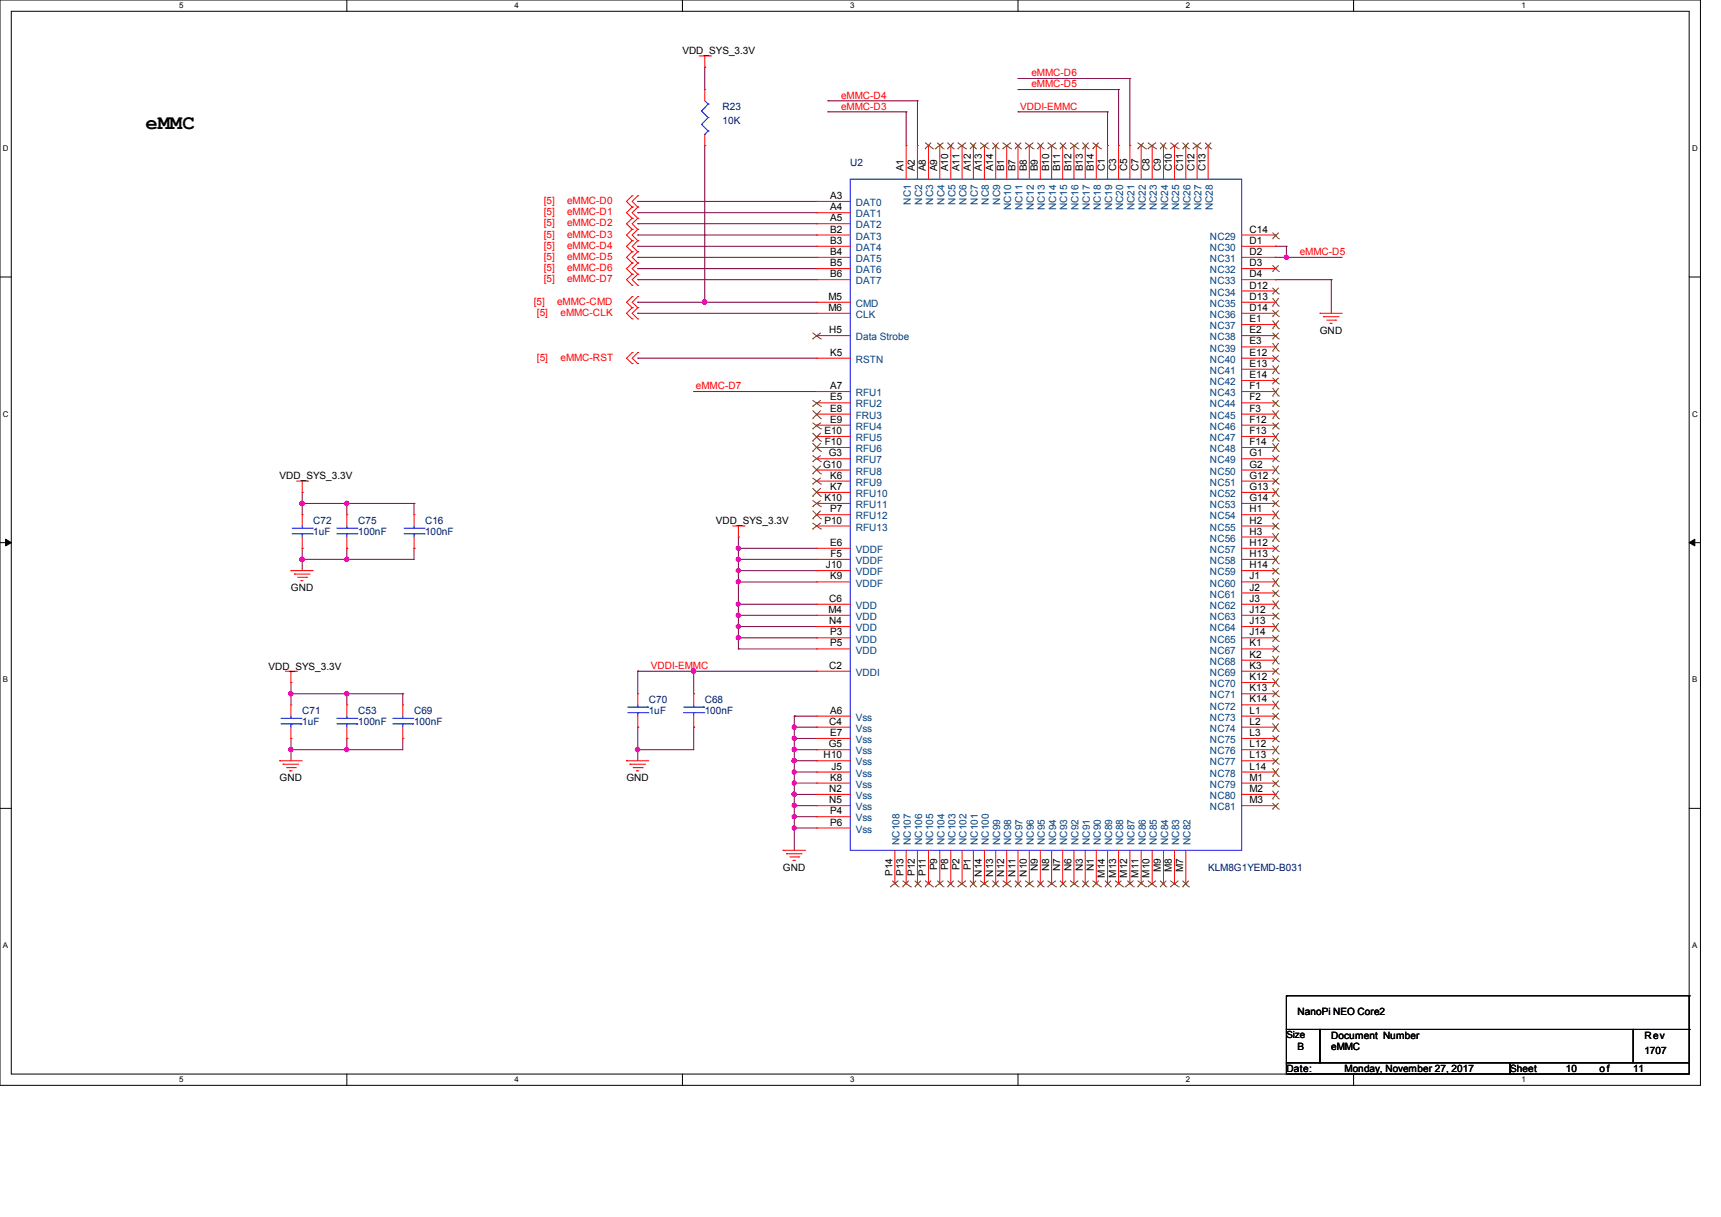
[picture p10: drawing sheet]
<svg xmlns="http://www.w3.org/2000/svg" width="297mm" height="210mm" viewBox="0 0 297 210" stroke-linecap="round" stroke-linejoin="round" font-family="sans-serif">
<path d="M0 0h293.5v187.3h-293.5zM1.9 1.9h289.6v183.4h-289.6z" fill="none" stroke="#000" stroke-width=".17"/>
<g fill="#fff">
<path d="M30.9 .2h.8v1.5h-.8z"/>
<path d="M30.9 185.5h.8v1.6h-.8z"/>
</g>
<path d="M59.9 0v1.9M59.9 185.3v2" fill="none" stroke="#000" stroke-width=".17"/>
<g fill="#fff">
<path d="M88.8 .2h.8v1.5h-.8z"/>
<path d="M88.8 185.5h.8v1.6h-.8z"/>
</g>
<path d="M117.8 0v1.9M117.8 185.3v2" fill="none" stroke="#000" stroke-width=".17"/>
<g fill="#fff">
<path d="M146.7 .2h.8v1.5h-.8z"/>
<path d="M146.7 185.5h.8v1.6h-.8z"/>
</g>
<path d="M175.7 0v1.9M175.7 185.3v2" fill="none" stroke="#000" stroke-width=".17"/>
<g fill="#fff">
<path d="M204.6 .2h.8v1.5h-.8z"/>
<path d="M204.6 185.5h.8v1.6h-.8z"/>
</g>
<path d="M233.6 0v1.9M233.6 185.3v2" fill="none" stroke="#000" stroke-width=".17"/>
<g fill="#fff">
<path d="M262.6 .2h.7v1.5h-.7z"/>
<path d="M262.6 185.5h.7v1.6h-.7z"/>
<path d="M.5 24.8h1v1.6h-1z"/>
<path d="M292 24.8h1v1.6h-1z"/>
<path d="M.5 70.7h1v1.5h-1z"/>
<path d="M292 70.7h1v1.5h-1z"/>
</g>
<path d="M0 47.8h1.9M291.5 47.8h2" fill="none" stroke="#000" stroke-width=".17"/>
<g fill="#fff">
<path d="M.5 116.5h.9v1.6h-.9z"/>
<path d="M292 116.5h.9v1.6h-.9z"/>
</g>
<path d="M0 93.6h1.9M291.5 93.6h2" fill="none" stroke="#000" stroke-width=".17"/>
<path d="M1 93l.9 .6-.9 .6zM291.5 93.6l1-.6v1.2z" fill="#000" stroke="#000" stroke-width=".17"/>
<g fill="#fff">
<path d="M.5 162.4h.9v1.5h-.9z"/>
<path d="M292 162.4h.9v1.5h-.9z"/>
</g>
<g fill="none" stroke="#000" stroke-width=".17">
<path d="M0 139.5h1.9M291.5 139.5h2M222 177.6h5.8v5.8h-5.8zM222 171.8h.1M222 171.8v5.8M222 171.8h69.5M227.8 177.6h54.1v5.8h-54.1zM281.9 177.6h9.6v5.8h-9.6zM291.5 171.8h.1M291.5 177.6h.1M291.5 171.8v5.8M222 183.4h38.6v1.9h-38.6z"/>
<path d="M260.6 183.4h30.9v1.9h-30.9z"/>
</g>
<g fill="none" stroke="#800040" stroke-width=".17">
<path d="M121.6 11.6h.1M121.6 11.6v3.9M142.9 19.3h.1M142.9 17.4h.1M142.9 19.3h13.5M142.9 17.4h15.4M156.4 19.3h.1M156.4 19.3v5.8M158.3 17.4h.1M158.3 17.4v7.7M175.7 13.5h.1M175.7 15.5h.1"/>
<path d="M175.7 19.3h.1M175.7 13.5h19.3M175.7 15.5h17.3M175.7 19.3h15.4M191.1 19.3h.1M191.1 19.3v5.8M193 15.5h.1M193 15.5v9.6M195 13.5h.1M195 13.5v11.6M110.1 34.8h.1M110.1 36.7h.1"/>
<path d="M110.1 38.6h.1M110.1 34.8h30.8M110.1 36.7h30.8M110.1 38.6h30.8M121.6 25.1h.1M121.6 25.1v27.1M110.1 40.6h.1M110.1 42.5h.1M110.1 44.4h.1M110.1 46.4h.1M110.1 48.3h.1M110.1 54.1h.1"/>
<path d="M110.1 52.2h.1M110.1 42.5h30.8M110.1 44.4h30.8M110.1 48.3h30.8M110.1 40.6h30.8M110.1 46.4h30.8M110.1 52.2h30.8M110.1 54.1h30.8M121.6 52.2h.1M220.1 42.5h.1M220.1 48.3h.1M220.1 44.4h.1"/>
<path d="M220.1 42.5h1.9M220.1 44.4h11.5M220.1 48.3h9.6M222 42.5h.1M222 44.4h.1M222 42.5v1.9M229.7 48.3h.1M229.7 48.3v5.8M110.1 61.8h.1M110.1 61.8h30.8M119.7 67.6h.1M119.7 67.6h21.2"/>
<path d="M52.2 86.9h.1M52.2 85h.1M52.2 96.5h.1M52.2 94.6h.1M52.2 86.9h19.3M52.2 85v3.8M52.2 94.6v3.9M59.9 86.9h.1M59.9 94.6h.1M59.9 96.5h.1M59.9 86.9v1.9M59.9 94.6v1.9"/>
<path d="M71.5 86.9h.1M71.5 94.6h.1M71.5 86.9v1.9M71.5 94.6v1.9h-19.3M127.4 94.6h.1M127.4 92.7h.1M127.4 96.5h.1M127.4 98.5h.1M127.4 92.7v19.3M127.4 96.5h13.5M127.4 94.6h13.5M127.4 98.5h13.5"/>
<path d="M50.2 119.7h.1M50.2 117.8h.1M50.2 119.7h19.3M50.2 117.8v3.8M59.9 119.7h.1M59.9 119.7v1.9M69.5 119.7h.1M69.5 119.7v1.9M110.1 115.8h.1M110.1 115.8h30.8M110.1 115.8v3.9M119.7 115.8h.1"/>
<path d="M119.7 115.8v3.9M127.4 100.4h.1M127.4 104.3h.1M127.4 106.2h.1M127.4 108.1h.1M127.4 110.1h.1M127.4 112h.1M127.4 100.4h13.5M127.4 104.3h13.5M127.4 106.2h13.5M127.4 108.1h13.5M127.4 110.1h13.5"/>
<path d="M127.4 112h13.5M50.2 129.4h.1M50.2 127.4h.1M50.2 127.4v3.9M59.9 127.4h.1M59.9 129.4h.1M59.9 127.4v2M69.5 127.4h.1M69.5 127.4v2h-19.3M110.1 129.4h.1M110.1 125.5h.1M110.1 125.5v5.8"/>
<path d="M119.7 125.5h.1M119.7 125.5v3.9h-9.6M137.1 123.6h.1M137.1 125.5h.1M137.1 127.4h.1M137.1 129.4h.1M137.1 131.3h.1M137.1 133.2h.1M137.1 135.1h.1M137.1 139h.1M137.1 137.1h.1M137.1 129.4h3.8"/>
<path d="M137.1 123.6h3.8M137.1 123.6v23.1M137.1 125.5h3.8M137.1 127.4h3.8M137.1 131.3h3.8M137.1 133.2h3.8M137.1 135.1h3.8M137.1 137.1h3.8M137.1 139h3.8M137.1 140.9h.1M137.1 142.9h.1M137.1 140.9h3.8"/>
<path d="M137.1 142.9h3.8"/>
</g>
<g fill="#f0f" stroke="#f0f" stroke-width=".17">
<circle cx="222" cy="44.4" r=".37"/>
<circle cx="121.6" cy="52.1" r=".37"/>
<circle cx="50.2" cy="119.7" r=".37"/>
<circle cx="110" cy="129.3" r=".38"/>
<circle cx="59.8" cy="119.7" r=".37"/>
<circle cx="59.8" cy="129.3" r=".37"/>
<circle cx="52.1" cy="86.9" r=".38"/>
<circle cx="59.8" cy="86.9" r=".37"/>
<circle cx="59.8" cy="96.5" r=".37"/>
<circle cx="127.4" cy="94.6" r=".36"/>
<circle cx="127.4" cy="96.5" r=".37"/>
<circle cx="127.4" cy="100.4" r=".37"/>
<circle cx="127.4" cy="98.4" r=".36"/>
<circle cx="127.4" cy="104.2" r=".36"/>
<circle cx="127.4" cy="108.1" r=".36"/>
<circle cx="127.4" cy="106.2" r=".37"/>
<circle cx="127.4" cy="110" r=".37"/>
<circle cx="119.7" cy="115.8" r=".38"/>
<circle cx="137.1" cy="127.4" r=".36"/>
<circle cx="137" cy="125.5" r=".37"/>
<circle cx="137.1" cy="131.3" r=".36"/>
<circle cx="137" cy="129.3" r=".37"/>
<circle cx="137.1" cy="133.2" r=".36"/>
<circle cx="137.1" cy="137.1" r=".36"/>
<circle cx="137" cy="135.1" r=".37"/>
<circle cx="137" cy="139" r=".37"/>
<circle cx="137.1" cy="140.9" r=".36"/>
<circle cx="137.1" cy="142.9" r=".36"/>
<circle cx="50.2" cy="129.3" r=".37"/>
<circle cx="52.1" cy="96.5" r=".38"/>
</g>
<g fill="none" stroke="#f00" stroke-width=".17">
<path d="M120.6 9.7h2M121.6 11.6h.1M121.6 15.5h.1M121.6 9.7v1.9M121.6 15.5v1.9M122.6 9.7h.1M109.1 35.7h.1M109.1 33.8h.1M109.1 37.7h.1M109.1 39.6h.1M109.1 33.8l-1 1 1 .9M109.1 35.7l-1 1 1 1"/>
<path d="M109.1 37.7l-1 .9 1 1M109.1 39.6l-1 1 1 .9M110.1 35.7h.1M110.1 33.8h.1M110.1 37.7h.1M110.1 39.6h.1M110.1 33.8l-1 1 1 .9M110.1 35.7l-1 1 1 1M110.1 37.7l-1 .9 1 1M110.1 39.6l-1 1 1 .9M121.6 25.1h.1M121.6 23.2v1.9"/>
<path d="M140.9 34.8h.1M140.9 36.7h.1M140.9 38.6h.1M140.9 34.8h5.8M140.9 36.7h5.8M140.9 38.6h5.8M156.4 25.1h.1M156.4 25.1v5.8M158.3 25.1h.1M158.3 25.1v5.8M160.2 25.1h.1M160.2 25.1v5.8"/>
<path d="M162.2 25.1h.1M162.2 25.1v5.8M164.1 25.1h.1M164.1 25.1v5.8M166 25.1h.1M166 25.1v5.8M168 25.1h.1M168 25.1v5.8M169.9 25.1h.1M169.9 25.1v5.8M171.8 25.1h.1M171.8 25.1v5.8"/>
<path d="M173.7 25.1h.1M173.7 25.1v5.8M175.7 25.1h.1M175.7 25.1v5.8M177.6 25.1h.1M177.6 25.1v5.8M179.5 25.1h.1M179.5 25.1v5.8M181.5 25.1h.1M181.5 25.1v5.8M183.4 25.1h.1M183.4 25.1v5.8"/>
<path d="M185.3 25.1h.1M185.3 25.1v5.8M187.3 25.1h.1M187.3 25.1v5.8M189.2 25.1h.1M189.2 25.1v5.8M191.1 25.1h.1M191.1 25.1v5.8M193 25.1h.1M193 25.1v5.8M195 25.1h.1M195 25.1v5.8"/>
<path d="M196.9 25.1h.1M196.9 25.1v5.8M198.8 25.1h.1M198.8 25.1v5.8M200.8 25.1h.1M200.8 25.1v5.8M202.7 25.1h.1M202.7 25.1v5.8M204.6 25.1h.1M204.6 25.1v5.8M206.6 25.1h.1M206.6 25.1v5.8"/>
<path d="M208.5 25.1h.1M208.5 25.1v5.8M109.1 55h.1M109.1 53.1h.1M109.1 51.2h.1M109.1 41.5h.1M109.1 43.4h.1M109.1 45.4h.1M109.1 47.3h.1M109.1 49.2h.1M109.1 53.1l-1 1 1 .9M109.1 51.2l-1 1 1 .9"/>
<path d="M109.1 41.5l-1 1 1 .9M109.1 43.4l-1 1 1 1M109.1 45.4l-1 1 1 .9M109.1 47.3l-1 1 1 .9M110.1 55h.1M110.1 53.1h.1M110.1 51.2h.1M110.1 41.5h.1M110.1 43.4h.1M110.1 45.4h.1M110.1 47.3h.1M110.1 49.2h.1"/>
<path d="M110.1 53.1l-1 1 1 .9M110.1 51.2l-1 1 1 .9M110.1 41.5l-1 1 1 .9M110.1 43.4l-1 1 1 1M110.1 45.4l-1 1 1 .9M110.1 47.3l-1 1 1 .9M140.9 40.6h.1M140.9 42.5h.1M140.9 44.4h.1M140.9 46.4h.1M140.9 48.3h.1M140.9 57.9h.1"/>
<path d="M140.9 52.2h.1M140.9 54.1h.1M140.9 54.1h5.8M140.9 40.6h5.8M140.9 42.5h5.8M140.9 44.4h5.8M140.9 46.4h5.8M140.9 48.3h5.8M140.9 52.2h5.8M140.9 57.9h5.8M214.3 54.1h5.8M214.3 40.6h5.8"/>
<path d="M214.3 42.5h5.8M214.3 44.4h5.8M214.3 46.4h5.8M214.3 48.3h5.8M214.3 50.2h5.8M214.3 52.2h5.8M214.3 56h5.8M214.3 57.9h5.8M214.3 59.9h5.8M220.1 40.6h.1M220.1 42.5h.1M220.1 44.4h.1"/>
<path d="M220.1 46.4h.1M220.1 48.3h.1M220.1 50.2h.1M220.1 52.2h.1M220.1 54.1h.1M220.1 56h.1M220.1 57.9h.1M220.1 59.9h.1M227.8 54.1h.1M227.8 54.1h3.8M228.4 54.7h.1M228.4 54.7h2.7"/>
<path d="M229 55.2h1.5M229.5 55.8h.1M229.5 55.8h.4M230.5 55.2h.1M109.1 62.7h.1M109.1 60.8h.1M109.1 60.8l-1 1 1 .9M110.1 62.7h.1M110.1 60.8h.1M110.1 60.8l-1 1 1 .9M140.9 67.6h.1M140.9 69.5h.1"/>
<path d="M140.9 71.5h.1M140.9 73.4h.1M140.9 75.3h.1M140.9 77.2h.1M140.9 79.2h.1M140.9 61.8h.1M140.9 67.6h5.8M140.9 69.5h5.8M140.9 71.5h5.8M140.9 73.4h5.8M140.9 75.3h5.8M140.9 61.8h5.8"/>
<path d="M140.9 77.2h5.8M140.9 79.2h5.8M214.3 67.6h5.8M214.3 69.5h5.8M214.3 71.5h5.8M214.3 73.4h5.8M214.3 75.3h5.8M214.3 61.8h5.8M214.3 63.7h5.8M214.3 65.7h5.8M214.3 77.2h5.8M214.3 79.2h5.8"/>
<path d="M220.1 61.8h.1M220.1 63.7h.1M220.1 65.7h.1M220.1 67.6h.1M220.1 69.5h.1M220.1 71.5h.1M220.1 73.4h.1M220.1 75.3h.1M220.1 77.2h.1M220.1 79.2h.1M50.2 98.5h.1M50.2 98.5h3.9"/>
<path d="M50.8 99.1h.1M50.8 99.1h2.7M51.2 83h1.9M51.4 99.6h1.5M52.2 85h.1M52.2 88.8h.1M52.2 94.6h.1M52.2 83v2M52.2 88.8v2M52.2 92.7v1.9M52.9 99.6h.1M53.1 83h.1"/>
<path d="M59.9 88.8h.1M59.9 94.6h.1M59.9 88.8v2M59.9 92.7v1.9M71.5 88.8h.1M71.5 94.6h.1M71.5 88.8v2M71.5 92.7v1.9M126.4 90.8h2M127.4 92.7h.1M127.4 90.8v1.9M128.4 90.8h.1"/>
<path d="M140.9 94.6h.1M140.9 96.5h.1M140.9 81.1h.1M140.9 98.5h.1M140.9 83h.1M140.9 85h.1M140.9 86.9h.1M140.9 88.8h.1M140.9 90.8h.1M140.9 90.8h5.8M140.9 83h5.8M140.9 98.5h5.8"/>
<path d="M140.9 94.6h5.8M140.9 96.5h5.8M140.9 81.1h5.8M140.9 85h5.8M140.9 86.9h5.8M140.9 88.8h5.8M214.3 90.8h5.8M214.3 83h5.8M214.3 98.5h5.8M214.3 94.6h5.8M214.3 96.5h5.8M214.3 81.1h5.8"/>
<path d="M214.3 85h5.8M214.3 86.9h5.8M214.3 88.8h5.8M214.3 92.7h5.8M220.1 81.1h.1M220.1 83h.1M220.1 85h.1M220.1 86.9h.1M220.1 88.8h.1M220.1 90.8h.1M220.1 92.7h.1M220.1 94.6h.1"/>
<path d="M220.1 96.5h.1M220.1 98.5h.1M49.2 115.8h2M50.2 117.8h.1M50.2 115.8v2M51.2 115.8h.1M51.9 100.2h.1M51.9 100.2h.4M110.1 119.7h.1M110.1 119.7v1.9M119.7 119.7h.1M119.7 119.7v1.9"/>
<path d="M140.9 115.8h.1M140.9 104.3h.1M140.9 100.4h.1M140.9 106.2h.1M140.9 108.1h.1M140.9 110.1h.1M140.9 112h.1M140.9 115.8h5.8M140.9 104.3h5.8M140.9 100.4h5.8M140.9 106.2h5.8M140.9 108.1h5.8"/>
<path d="M140.9 110.1h5.8M140.9 112h5.8M214.3 115.8h5.8M214.3 104.3h5.8M214.3 100.4h5.8M214.3 102.3h5.8M214.3 106.2h5.8M214.3 108.1h5.8M214.3 110.1h5.8M214.3 112h5.8M214.3 113.9h5.8M214.3 117.8h5.8"/>
<path d="M214.3 119.7h5.8M220.1 100.4h.1M220.1 102.3h.1M220.1 104.3h.1M220.1 106.2h.1M220.1 108.1h.1M220.1 110.1h.1M220.1 112h.1M220.1 113.9h.1M220.1 115.8h.1M220.1 117.8h.1M220.1 119.7h.1"/>
<path d="M48.3 131.3h.1M48.3 131.3h3.9M48.9 131.9h.1M48.9 131.9h2.7M49.4 132.5h1.6M50 133h.1M50 133h.4M50.2 121.6h.1M50.2 127.4h.1M50.2 121.6v2M50.2 125.5v1.9M51 132.5h.1"/>
<path d="M59.9 121.6h.1M59.9 127.4h.1M59.9 121.6v2M59.9 125.5v1.9M69.5 121.6h.1M69.5 127.4h.1M69.5 121.6v2M69.5 125.5v1.9M108.1 131.3h.1M108.1 131.3h3.9M108.7 131.9h.1M108.7 131.9h2.7"/>
<path d="M109.3 132.5h1.5M109.9 133h.1M109.9 133h.3M110.1 125.5h.1M110.1 123.6v1.9M110.8 132.5h.1M119.7 125.5h.1M119.7 123.6v1.9M140.9 123.6h.1M140.9 125.5h.1M140.9 127.4h.1M140.9 129.4h.1"/>
<path d="M140.9 131.3h.1M140.9 133.2h.1M140.9 135.1h.1M140.9 137.1h.1M140.9 139h.1M140.9 131.3h5.8M140.9 123.6h5.8M140.9 125.5h5.8M140.9 127.4h5.8M140.9 129.4h5.8M140.9 133.2h5.8M140.9 135.1h5.8"/>
<path d="M140.9 137.1h5.8M140.9 139h5.8M214.3 131.3h5.8M214.3 123.6h5.8M214.3 125.5h5.8M214.3 127.4h5.8M214.3 129.4h5.8M214.3 133.2h5.8M214.3 135.1h5.8M214.3 121.6h5.8M214.3 137.1h5.8M214.3 139h5.8"/>
<path d="M220.1 121.6h.1M220.1 123.6h.1M220.1 125.5h.1M220.1 127.4h.1M220.1 129.4h.1M220.1 131.3h.1M220.1 133.2h.1M220.1 135.1h.1M220.1 137.1h.1M220.1 139h.1M135.1 146.7h.1M135.1 146.7h3.9"/>
<path d="M135.7 147.3h.1M135.7 147.3h2.7M136.3 147.9h1.5M136.9 148.5h.1M136.9 148.5h.4M137.8 147.9h.1M140.9 140.9h.1M140.9 142.9h.1M140.9 140.9h5.8M140.9 142.9h5.8M154.4 152.5h.1M154.4 146.7v5.8"/>
<path d="M156.4 152.5h.1M156.4 146.7v5.8M158.3 152.5h.1M158.3 146.7v5.8M160.2 152.5h.1M160.2 146.7v5.8M162.2 152.5h.1M162.2 146.7v5.8M164.1 152.5h.1M164.1 146.7v5.8M166 152.5h.1M166 146.7v5.8"/>
<path d="M168 152.5h.1M168 146.7v5.8M169.9 152.5h.1M169.9 146.7v5.8M171.8 152.5h.1M171.8 146.7v5.8M173.7 152.5h.1M173.7 146.7v5.8M175.7 152.5h.1M175.7 146.7v5.8M177.6 152.5h.1M177.6 146.7v5.8"/>
<path d="M179.5 152.5h.1M179.5 146.7v5.8M181.5 152.5h.1M181.5 146.7v5.8M183.4 152.5h.1M183.4 146.7v5.8M185.3 152.5h.1M185.3 146.7v5.8M187.3 152.5h.1M187.3 146.7v5.8M189.2 152.5h.1M189.2 146.7v5.8"/>
<path d="M191.1 152.5h.1M191.1 146.7v5.8M193 152.5h.1M193 146.7v5.8M195 152.5h.1M195 146.7v5.8M196.9 152.5h.1M196.9 146.7v5.8M198.8 152.5h.1M198.8 146.7v5.8M200.8 152.5h.1M200.8 146.7v5.8"/>
<path d="M202.7 152.5h.1M202.7 146.7v5.8M204.6 152.5h.1M204.6 146.7v5.8"/>
</g>
<g fill="none" stroke="#00f" stroke-width=".17">
<path d="M121.1 19.1h.1M121.1 19.1l1.1 1.2M121.6 17.4l.6 .5M122.2 17.9h.1M122.2 17.9l-1.1 1.2M121.1 21.5h.1M121.1 21.5l1.1 1.1M121.6 23.2h.1M122.2 20.3h.1M122.2 22.6h.1M122.2 20.3l-1.1 1.2M122.2 22.6l-.6 .6"/>
<path d="M146.7 30.9h67.6v115.8h-67.6zM50.4 92.1h3.5M50.4 91.1h3.5M52.2 91.1h.1M52.2 92.1h.1M52.2 90.8v.3M52.2 92.1v.6M53.9 92.1h.1M53.9 91.1h.1M58.1 92.1h3.5M58.1 91.1h3.5M59.9 91.1h.1"/>
<path d="M59.9 92.1h.1M59.9 90.8v.3M59.9 92.1v.6M61.6 92.1h.1M61.6 91.1h.1M69.7 92.1h3.5M69.7 91.1h3.5M71.5 91.1h.1M71.5 92.1h.1M71.5 90.8v.3M71.5 92.1v.6M73.2 92.1h.1"/>
<path d="M73.2 91.1h.1M48.5 124.9h3.4M48.5 124h3.4M50.2 124h.1M50.2 124.9h.1M50.2 123.6v.4M50.2 124.9v.6M51.9 124.9h.1M51.9 124h.1M58.1 124.9h3.5M58.1 124h3.5M59.9 124h.1"/>
<path d="M59.9 124.9h.1M59.9 123.6v.4M59.9 124.9v.6M61.6 124.9h.1M61.6 124h.1M67.8 124.9h3.4M67.8 124h3.4M69.5 124h.1M69.5 124.9h.1M69.5 123.6v.4M69.5 124.9v.6M71.2 124.9h.1"/>
<path d="M71.2 124h.1M108.3 123h3.5M108.3 122h3.5M110.1 122h.1M110.1 123h.1M110.1 121.6v.4M110.1 123v.6M111.8 123h.1M111.8 122h.1M118 123h3.5M118 122h3.5M119.7 122h.1"/>
<path d="M119.7 123h.1M119.7 121.6v.4M119.7 123v.6M121.5 123h.1M121.5 122h.1"/>
</g>
<g fill="none" stroke="#804000" stroke-width=".17">
<path d="M159.6 25.7h.1M159.6 24.6l1.4 1.1M160.7 24.6l-1.1 1.1M161 25.7h.1M161.4 25.7h.1M161.7 24.6l1.1 1.1M162.8 25.7h.1M162.8 24.6l-1.4 1.1M163.5 25.7h.1M163.5 24.6l1.1 1.1M164.6 25.7h.1M164.6 24.6l-1.1 1.1"/>
<path d="M165.3 25.7h.1M165.3 24.6l1.4 1.1M166.7 25.7h.1M166.7 24.6l-1.4 1.1M167.4 25.7h.1M167.4 24.6l1.1 1.1M168.5 25.7h.1M168.5 24.6l-1.1 1.1M169.2 25.7h.1M169.2 24.6l1.4 1.1M170.6 25.7h.1M170.6 24.6l-1.4 1.1"/>
<path d="M171.3 25.7h.1M171.3 24.6l1 1.1M172.3 25.7h.1M172.3 24.6l-1 1.1M173 25.7h.1M173 24.6l1.4 1.1M174.4 25.7h.1M174.4 24.6l-1.4 1.1M175.2 25.7h.1M175.2 24.6l1 1.1M176.2 25.7h.1M176.2 24.6l-1 1.1"/>
<path d="M176.9 25.7h.1M176.9 24.6l1.4 1.1M178.3 25.7h.1M178.3 24.6l-1.4 1.1M179 25.7h.1M179 24.6l1.1 1.1M180.1 25.7h.1M180.1 24.6l-1.1 1.1M180.8 25.7h.1M180.8 24.6l1.4 1.1M182.2 25.7h.1M182.2 24.6l-1.4 1.1"/>
<path d="M182.9 25.7h.1M182.9 24.6l1.1 1.1M184 25.7h.1M184 24.6l-1.1 1.1M184.7 25.7h.1M184.7 24.6l1.4 1.1M186.1 25.7h.1M186.1 24.6l-1.4 1.1M186.8 25.7h.1M186.8 24.6l1.1 1.1M187.9 25.7h.1M187.9 24.6l-1.1 1.1"/>
<path d="M188.6 25.7h.1M188.6 24.6l1.4 1.1M189.6 24.6l-1 1.1M190 25.7h.1M196.3 25.7h.1M196.3 24.6l1.4 1.1M197.4 24.6l-1.1 1.1M197.7 25.7h.1M198.1 25.7h.1M198.1 24.6l1.4 1.1M199.5 25.7h.1M199.5 24.6l-1.4 1.1"/>
<path d="M200.2 25.7h.1M200.2 24.6l1.1 1.1M201.3 25.7h.1M201.3 24.6l-1.1 1.1M202 25.7h.1M202 24.6l1.4 1.1M203.4 25.7h.1M203.4 24.6l-1.4 1.1M204.1 25.7h.1M204.1 24.6l1 1.1M205.1 25.7h.1M205.1 24.6l-1 1.1"/>
<path d="M205.8 25.7h.1M205.8 24.6l1.5 1.1M207.3 25.7h.1M207.3 24.6l-1.5 1.1M208 25.7h.1M208 24.6l1 1.1M209 25.7h.1M209 24.6l-1 1.1M140.2 58.5h.1M140.2 57.4l1.4 1.1M141.6 58.5h.1M141.6 57.4l-1.4 1.1"/>
<path d="M219.6 41.2h.1M219.6 46.8h.1M219.6 50.7h.1M219.6 52.8h.1M219.6 54.6h.1M219.6 56.7h.1M219.6 58.5h.1M219.6 40.1l1.1 1.1M219.6 45.8l1.1 1M219.6 49.7l1.1 1M219.6 51.4l1.1 1.4M219.6 53.5l1.1 1.1"/>
<path d="M219.6 55.3l1.1 1.4M219.6 57.4l1.1 1.1M219.6 59.2l1.1 1.4M220.7 41.2h.1M220.7 46.8h.1M220.7 50.7h.1M220.7 52.8h.1M220.7 54.6h.1M220.7 56.7h.1M220.7 58.5h.1M220.7 40.1l-1.1 1.1M220.7 45.8l-1.1 1"/>
<path d="M220.7 49.7l-1.1 1M220.7 51.4l-1.1 1.4M220.7 53.5l-1.1 1.1M220.7 55.3l-1.1 1.4M220.7 57.4l-1.1 1.1M220.7 59.2l-1.1 1.4M140.2 70.1h.1M140.2 72.2h.1M140.2 74h.1M140.2 76.1h.1M140.2 77.9h.1M140.2 79.6h.1"/>
<path d="M140.2 69.1l1.4 1M140.2 70.8l1.4 1.4M140.2 72.9l1.4 1.1M140.2 74.7l1.4 1.4M140.2 76.5l1.4 1.4M140.2 78.6l1.4 1M141.6 70.1h.1M141.6 72.2h.1M141.6 74h.1M141.6 76.1h.1M141.6 77.9h.1M141.6 79.6h.1"/>
<path d="M141.6 70.8l-1.4 1.4M141.6 69.1l-1.4 1M141.6 72.9l-1.4 1.1M141.6 74.7l-1.4 1.4M141.6 76.5l-1.4 1.4M141.6 78.6l-1.4 1M219.6 60.6h.1M219.6 62.4h.1M219.6 64.5h.1M219.6 66.2h.1M219.6 68.4h.1M219.6 70.1h.1"/>
<path d="M219.6 72.2h.1M219.6 74h.1M219.6 76.1h.1M219.6 77.9h.1M219.6 79.6h.1M219.6 61.3l1.1 1.1M219.6 63.1l1.1 1.4M219.6 65.2l1.1 1M219.6 66.9l1.1 1.5M219.6 69.1l1.1 1M219.6 70.8l1.1 1.4M219.6 72.9l1.1 1.1"/>
<path d="M219.6 74.7l1.1 1.4M219.6 76.5l1.1 1.4M219.6 78.6l1.1 1M220.7 60.6h.1M220.7 62.4h.1M220.7 64.5h.1M220.7 66.2h.1M220.7 68.4h.1M220.7 70.1h.1M220.7 72.2h.1M220.7 74h.1M220.7 76.1h.1"/>
<path d="M220.7 77.9h.1M220.7 79.6h.1M220.7 61.3l-1.1 1.1M220.7 63.1l-1.1 1.4M220.7 65.2l-1.1 1M220.7 66.9l-1.1 1.5M220.7 69.1l-1.1 1M220.7 70.8l-1.1 1.4M220.7 72.9l-1.1 1.1M220.7 74.7l-1.1 1.4M220.7 76.5l-1.1 1.4M220.7 78.6l-1.1 1"/>
<path d="M140.2 81.8h.1M140.2 83.5h.1M140.2 85.6h.1M140.2 87.4h.1M140.2 89.5h.1M140.2 91.3h.1M140.2 80.4l1.4 1.4M140.2 82.5l1.4 1M140.2 84.2l1.4 1.4M140.2 86.4l1.4 1M140.2 88.1l1.4 1.4M140.2 90.2l1.4 1.1"/>
<path d="M141.6 81.8h.1M141.6 83.5h.1M141.6 85.6h.1M141.6 87.4h.1M141.6 89.5h.1M141.6 91.3h.1M141.6 80.4l-1.4 1.4M141.6 88.1l-1.4 1.4M141.6 82.5l-1.4 1M141.6 84.2l-1.4 1.4M141.6 86.4l-1.4 1M141.6 90.2l-1.4 1.1"/>
<path d="M219.6 81.8h.1M219.6 83.5h.1M219.6 85.6h.1M219.6 87.4h.1M219.6 89.5h.1M219.6 91.3h.1M219.6 93.4h.1M219.6 95.2h.1M219.6 97.3h.1M219.6 99.1h.1M219.6 80.4l1.1 1.4M219.6 82.5l1.1 1"/>
<path d="M219.6 84.2l1.1 1.4M219.6 86.4l1.1 1M219.6 88.1l1.1 1.4M219.6 90.2l1.1 1.1M219.6 92l1.1 1.4M219.6 94.1l1.1 1.1M219.6 95.9l1.1 1.4M219.6 98l1.1 1.1M219.6 99.8l1.1 1.4M220.7 81.8h.1M220.7 83.5h.1M220.7 85.6h.1"/>
<path d="M220.7 87.4h.1M220.7 89.5h.1M220.7 91.3h.1M220.7 93.4h.1M220.7 95.2h.1M220.7 97.3h.1M220.7 99.1h.1M220.7 80.4l-1.1 1.4M220.7 82.5l-1.1 1M220.7 84.2l-1.1 1.4M220.7 86.4l-1.1 1M220.7 88.1l-1.1 1.4"/>
<path d="M220.7 90.2l-1.1 1.1M220.7 92l-1.1 1.4M220.7 94.1l-1.1 1.1M220.7 95.9l-1.1 1.4M220.7 98l-1.1 1.1M220.7 99.8l-1.1 1.4M219.6 101.2h.1M219.6 102.9h.1M219.6 105h.1M219.6 106.8h.1M219.6 108.9h.1M219.6 110.7h.1"/>
<path d="M219.6 112.5h.1M219.6 114.6h.1M219.6 116.3h.1M219.6 118.5h.1M219.6 101.9l1.1 1M219.6 103.6l1.1 1.4M219.6 105.8l1.1 1M219.6 107.5l1.1 1.4M219.6 109.6l1.1 1.1M219.6 111.4l1.1 1.1M219.6 113.2l1.1 1.4M219.6 115.3l1.1 1"/>
<path d="M219.6 117l1.1 1.5M219.6 119.2l1.1 1M220.7 101.2h.1M220.7 102.9h.1M220.7 105h.1M220.7 106.8h.1M220.7 108.9h.1M220.7 110.7h.1M220.7 112.5h.1M220.7 114.6h.1M220.7 116.3h.1M220.7 118.5h.1"/>
<path d="M220.7 101.9l-1.1 1M220.7 103.6l-1.1 1.4M220.7 105.8l-1.1 1M220.7 107.5l-1.1 1.4M220.7 109.6l-1.1 1.1M220.7 111.4l-1.1 1.1M220.7 113.2l-1.1 1.4M220.7 115.3l-1.1 1M220.7 117l-1.1 1.5M220.7 119.2l-1.1 1M219.6 120.2h.1M219.6 122.3h.1"/>
<path d="M219.6 124.1h.1M219.6 126.2h.1M219.6 128h.1M219.6 130.1h.1M219.6 131.9h.1M219.6 134h.1M219.6 135.7h.1M219.6 137.9h.1M219.6 139.6h.1M219.6 120.9l1.1 1.4M219.6 123l1.1 1.1M219.6 124.8l1.1 1.4"/>
<path d="M219.6 126.9l1.1 1.1M219.6 128.7l1.1 1.4M219.6 130.8l1.1 1.1M219.6 132.6l1.1 1.4M219.6 134.7l1.1 1M219.6 136.4l1.1 1.5M219.6 138.6l1.1 1M220.7 120.2h.1M220.7 122.3h.1M220.7 124.1h.1M220.7 126.2h.1M220.7 128h.1"/>
<path d="M220.7 130.1h.1M220.7 131.9h.1M220.7 134h.1M220.7 135.7h.1M220.7 137.9h.1M220.7 139.6h.1M220.7 120.9l-1.1 1.4M220.7 123l-1.1 1.1M220.7 124.8l-1.1 1.4M220.7 126.9l-1.1 1.1M220.7 128.7l-1.1 1.4M220.7 130.8l-1.1 1.1"/>
<path d="M220.7 132.6l-1.1 1.4M220.7 134.7l-1.1 1M220.7 136.4l-1.1 1.5M220.7 138.6l-1.1 1M153.6 153h.1M154 152l1 1M155 153h.1M155 152l-1.4 1M155.8 153h.1M155.8 152l1.4 1M156.8 152l-1 1M157.2 153h.1"/>
<path d="M157.9 153h.1M157.9 152l1 1M158.9 153h.1M158.9 152l-1 1M159.6 153h.1M159.6 152l1.4 1M160.7 152l-1.1 1M161 153h.1M161.4 153h.1M161.7 152l1.1 1M162.8 153h.1M162.8 152l-1.4 1"/>
<path d="M163.5 153h.1M163.5 152l1.1 1M164.6 153h.1M164.6 152l-1.1 1M165.3 153h.1M165.3 152l1.4 1M166.7 153h.1M166.7 152l-1.4 1M167.4 153h.1M167.4 152l1.1 1M168.5 153h.1M168.5 152l-1.1 1"/>
<path d="M169.2 153h.1M169.2 152l1.4 1M170.6 153h.1M170.6 152l-1.4 1M171.3 153h.1M171.3 152l1 1M172.3 153h.1M172.3 152l-1 1M173 153h.1M173 152l1.4 1M174.4 153h.1M174.4 152l-1.4 1"/>
<path d="M175.2 153h.1M175.2 152l1 1M176.2 153h.1M176.2 152l-1 1M176.9 153h.1M176.9 152l1.4 1M178.3 153h.1M178.3 152l-1.4 1M179 153h.1M179 152l1.1 1M180.1 153h.1M180.1 152l-1.1 1"/>
<path d="M180.8 153h.1M180.8 152l1.4 1M182.2 153h.1M182.2 152l-1.4 1M182.9 153h.1M182.9 152l1.1 1M184 153h.1M184 152l-1.1 1M184.7 153h.1M184.7 152l1.4 1M186.1 153h.1M186.1 152l-1.4 1"/>
<path d="M186.8 153h.1M186.8 152l1.1 1M187.9 153h.1M187.9 152l-1.1 1M188.6 153h.1M188.6 152l1.4 1M189.6 152l-1 1M190 153h.1M190.7 153h.1M190.7 152l1 1M191.7 153h.1M191.7 152l-1 1"/>
<path d="M192.4 153h.1M192.4 152l1.5 1M193.5 152l-1.1 1M193.9 153h.1M194.2 153h.1M194.6 152l1 1M195.6 153h.1M195.6 152l-1.4 1M196.3 153h.1M196.3 152l1.4 1M197.4 152l-1.1 1M197.7 153h.1"/>
<path d="M198.1 153h.1M198.1 152l1.4 1M199.5 153h.1M199.5 152l-1.4 1M200.2 153h.1M200.2 152l1.1 1M201.3 153h.1M201.3 152l-1.1 1M202 153h.1M202 152l1.4 1M203.4 153h.1M203.4 152l-1.4 1"/>
<path d="M204.1 153h.1M204.1 152l1 1M205.1 153h.1M205.1 152l-1 1"/>
</g>
<text font-size="3.6" x="25.1" y="22.2">eMMC</text>
<g font-size="1.7">
<text x="117.8" y="9.4">VDD_SYS_3.3V</text>
<text x="155.9" y="29.5" transform="rotate(-90 155.9 29.5)">A1</text>
<text x="157.9" y="29.5" transform="rotate(-90 157.9 29.5)">A2</text>
<text x="159.8" y="29.5" transform="rotate(-90 159.8 29.5)">A8</text>
<text x="161.7" y="29.5" transform="rotate(-90 161.7 29.5)">A9</text>
<text x="163.6" y="29.5" transform="rotate(-90 163.6 29.5)">A10</text>
<text x="165.6" y="29.5" transform="rotate(-90 165.6 29.5)">A11</text>
<text x="167.5" y="29.5" transform="rotate(-90 167.5 29.5)">A12</text>
<text x="169.4" y="29.5" transform="rotate(-90 169.4 29.5)">A13</text>
<text x="171.4" y="29.5" transform="rotate(-90 171.4 29.5)">A14</text>
<text x="173.3" y="29.5" transform="rotate(-90 173.3 29.5)">B1</text>
<text x="175.2" y="29.5" transform="rotate(-90 175.2 29.5)">B7</text>
<text x="177.2" y="29.5" transform="rotate(-90 177.2 29.5)">B8</text>
<text x="179.1" y="29.5" transform="rotate(-90 179.1 29.5)">B9</text>
<text x="181" y="29.5" transform="rotate(-90 181 29.5)">B10</text>
<text x="182.9" y="29.5" transform="rotate(-90 182.9 29.5)">B11</text>
<text x="184.9" y="29.5" transform="rotate(-90 184.9 29.5)">B12</text>
<text x="186.8" y="29.5" transform="rotate(-90 186.8 29.5)">B13</text>
<text x="188.7" y="29.5" transform="rotate(-90 188.7 29.5)">B14</text>
<text x="190.7" y="29.5" transform="rotate(-90 190.7 29.5)">C1</text>
<text x="192.6" y="29.5" transform="rotate(-90 192.6 29.5)">C3</text>
<text x="194.5" y="29.5" transform="rotate(-90 194.5 29.5)">C5</text>
<text x="196.5" y="29.5" transform="rotate(-90 196.5 29.5)">C7</text>
<text x="198.4" y="29.5" transform="rotate(-90 198.4 29.5)">C8</text>
<text x="200.3" y="29.5" transform="rotate(-90 200.3 29.5)">C9</text>
<text x="202.3" y="29.5" transform="rotate(-90 202.3 29.5)">C10</text>
<text x="204.2" y="29.5" transform="rotate(-90 204.2 29.5)">C11</text>
<text x="206.1" y="29.5" transform="rotate(-90 206.1 29.5)">C12</text>
<text x="208" y="29.5" transform="rotate(-90 208 29.5)">C13</text>
<text x="143.2" y="34.3">A3</text>
<text x="143.2" y="36.3">A4</text>
<text x="143.2" y="38.2">A5</text>
<text x="143.2" y="40.1">B2</text>
<text x="215.6" y="40.1">C14</text>
<text x="143.2" y="42.1">B3</text>
<text x="143.2" y="44">B4</text>
<text x="143.2" y="45.9">B5</text>
<text x="143.2" y="47.8">B6</text>
<text x="215.6" y="42.1">D1</text>
<text x="215.6" y="44">D2</text>
<text x="215.6" y="45.9">D3</text>
<text x="215.6" y="47.8">D4</text>
<text x="143" y="51.7">M5</text>
<text x="143" y="53.6">M6</text>
<text x="215.6" y="49.8">D12</text>
<text x="215.6" y="51.7">D13</text>
<text x="215.6" y="53.6">D14</text>
<text x="143.1" y="57.5">H5</text>
<text x="215.6" y="55.6">E1</text>
<text x="215.6" y="57.5">E2</text>
<text x="215.6" y="59.4">E3</text>
<text x="227.8" y="57.6">GND</text>
<text x="143.2" y="61.4">K5</text>
<text x="215.6" y="61.4">E12</text>
<text x="215.6" y="63.3">E13</text>
<text x="215.6" y="65.2">E14</text>
<text x="143.2" y="67.1">A7</text>
<text x="143.2" y="69.1">E5</text>
<text x="143.2" y="71">E8</text>
<text x="215.6" y="67.1">F1</text>
<text x="215.6" y="69.1">F2</text>
<text x="215.6" y="71">F3</text>
<text x="142.3" y="74.9">E10</text>
<text x="142.4" y="76.8">F10</text>
<text x="143.2" y="72.9">E9</text>
<text x="215.6" y="72.9">F12</text>
<text x="215.6" y="74.9">F13</text>
<text x="215.6" y="76.8">F14</text>
<text x="48.3" y="82.7">VDD_SYS_3.3V</text>
<text x="142.1" y="80.7">G10</text>
<text x="143" y="78.7">G3</text>
<text x="143.2" y="82.6">K6</text>
<text x="215.6" y="78.7">G1</text>
<text x="215.6" y="80.7">G2</text>
<text x="215.6" y="82.6">G12</text>
<text x="142.3" y="86.4">K10</text>
<text x="143.2" y="84.5">K7</text>
<text x="143.2" y="88.4">P7</text>
<text x="215.6" y="84.5">G13</text>
<text x="215.6" y="86.4">G14</text>
<text x="215.6" y="88.4">H1</text>
<text x="123.6" y="90.4">VDD_SYS_3.3V</text>
<text x="142.3" y="90.3">P10</text>
<text x="143.2" y="94.2">E6</text>
<text x="215.6" y="90.3">H2</text>
<text x="215.6" y="92.2">H3</text>
<text x="215.6" y="94.2">H12</text>
<text x="142.5" y="98">J10</text>
<text x="143.2" y="100">K9</text>
<text x="143.3" y="96.1">F5</text>
<text x="215.6" y="96.1">H13</text>
<text x="215.6" y="98">H14</text>
<text x="215.6" y="100">J1</text>
<text x="215.6" y="101.9">J2</text>
<text x="50.2" y="102">GND</text>
<text x="143" y="105.7">M4</text>
<text x="143.1" y="103.8">C6</text>
<text x="143.1" y="107.7">N4</text>
<text x="215.6" y="103.8">J3</text>
<text x="215.6" y="105.7">J12</text>
<text x="215.6" y="107.7">J13</text>
<text x="143.2" y="109.6">P3</text>
<text x="143.2" y="111.5">P5</text>
<text x="215.6" y="109.6">J14</text>
<text x="215.6" y="111.5">K1</text>
<text x="215.6" y="113.5">K2</text>
<text x="46.4" y="115.5">VDD_SYS_3.3V</text>
<text x="143.1" y="115.4">C2</text>
<text x="215.6" y="115.4">K3</text>
<text x="215.6" y="117.3">K12</text>
<text x="215.6" y="119.3">K13</text>
<text x="143.1" y="125.1">C4</text>
<text x="143.2" y="123.1">A6</text>
<text x="215.6" y="121.2">K14</text>
<text x="215.6" y="123.1">L1</text>
<text x="215.6" y="125.1">L2</text>
<text x="142.1" y="130.9">H10</text>
<text x="143" y="128.9">G5</text>
<text x="143.2" y="127">E7</text>
<text x="215.6" y="127">L3</text>
<text x="215.6" y="128.9">L12</text>
<text x="215.6" y="130.9">L13</text>
<text x="48.3" y="134.8">GND</text>
<text x="108.1" y="134.8">GND</text>
<text x="143.1" y="136.7">N2</text>
<text x="143.2" y="134.7">K8</text>
<text x="143.5" y="132.8">J5</text>
<text x="215.6" y="132.8">L14</text>
<text x="215.6" y="134.7">M1</text>
<text x="215.6" y="136.7">M2</text>
<text x="143.1" y="138.6">N5</text>
<text x="143.2" y="140.5">P4</text>
<text x="143.2" y="142.5">P6</text>
<text x="215.6" y="138.6">M3</text>
<text x="135.1" y="150.3">GND</text>
<text x="154" y="151.2" transform="rotate(-90 154 151.2)">P14</text>
<text x="155.9" y="151.2" transform="rotate(-90 155.9 151.2)">P13</text>
<text x="157.9" y="151.2" transform="rotate(-90 157.9 151.2)">P12</text>
<text x="159.8" y="151.2" transform="rotate(-90 159.8 151.2)">P11</text>
<text x="161.7" y="150.2" transform="rotate(-90 161.7 150.2)">P9</text>
<text x="163.6" y="150.2" transform="rotate(-90 163.6 150.2)">P8</text>
<text x="165.6" y="150.2" transform="rotate(-90 165.6 150.2)">P2</text>
<text x="167.5" y="150.2" transform="rotate(-90 167.5 150.2)">P1</text>
<text x="169.4" y="151.3" transform="rotate(-90 169.4 151.3)">N14</text>
<text x="171.4" y="151.3" transform="rotate(-90 171.4 151.3)">N13</text>
<text x="173.3" y="151.3" transform="rotate(-90 173.3 151.3)">N12</text>
<text x="175.2" y="151.3" transform="rotate(-90 175.2 151.3)">N11</text>
<text x="177.2" y="151.3" transform="rotate(-90 177.2 151.3)">N10</text>
<text x="179.1" y="150.3" transform="rotate(-90 179.1 150.3)">N9</text>
<text x="181" y="150.3" transform="rotate(-90 181 150.3)">N8</text>
<text x="182.9" y="150.3" transform="rotate(-90 182.9 150.3)">N7</text>
<text x="184.9" y="150.3" transform="rotate(-90 184.9 150.3)">N6</text>
<text x="186.8" y="150.3" transform="rotate(-90 186.8 150.3)">N3</text>
<text x="188.7" y="150.3" transform="rotate(-90 188.7 150.3)">N1</text>
<text x="190.7" y="151.5" transform="rotate(-90 190.7 151.5)">M14</text>
<text x="192.6" y="151.5" transform="rotate(-90 192.6 151.5)">M13</text>
<text x="194.5" y="151.5" transform="rotate(-90 194.5 151.5)">M12</text>
<text x="196.5" y="151.5" transform="rotate(-90 196.5 151.5)">M11</text>
<text x="198.4" y="151.5" transform="rotate(-90 198.4 151.5)">M10</text>
<text x="200.3" y="150.5" transform="rotate(-90 200.3 150.5)">M9</text>
<text x="202.3" y="150.5" transform="rotate(-90 202.3 150.5)">M8</text>
<text x="204.2" y="150.5" transform="rotate(-90 204.2 150.5)">M7</text>
<text x="222" y="179.2">Size</text>
<text x="223.9" y="175.2">NanoPi NEO Core2</text>
<text x="229.7" y="179.2">Document Number</text>
<text x="283.8" y="179.2">Rev</text>
<text x="222" y="185">Date:</text>
<text x="223.9" y="181.1">B</text>
<text x="229.7" y="181.1">eMMC</text>
<text x="232.1" y="185">Monday, November 27, 2017</text>
<text x="260.6" y="185">Sheet</text>
<text x="270.2" y="185">10</text>
<text x="276.1" y="185">of</text>
<text x="281.8" y="185">11</text>
<text x="283.8" y="181.9">1707</text>
</g>
<g font-size="1.7" fill="#f00">
<text x="145.1" y="17">eMMC-D4</text>
<text x="178" y="13.2">eMMC-D6</text>
<text x="178" y="15.1">eMMC-D5</text>
<text x="145.1" y="18.9">eMMC-D3</text>
<text x="176" y="18.9">VDDI-EMMC</text>
<text x="93.8" y="35.2">[5]</text>
<text x="97.9" y="35.2">eMMC-D0</text>
<text x="93.8" y="37.1">[5]</text>
<text x="93.8" y="39.1">[5]</text>
<text x="93.8" y="41">[5]</text>
<text x="97.9" y="37.1">eMMC-D1</text>
<text x="97.9" y="39.1">eMMC-D2</text>
<text x="97.9" y="41">eMMC-D3</text>
<text x="93.8" y="42.9">[5]</text>
<text x="93.8" y="44.9">[5]</text>
<text x="93.8" y="46.8">[5]</text>
<text x="97.9" y="42.9">eMMC-D4</text>
<text x="97.9" y="44.9">eMMC-D5</text>
<text x="97.9" y="46.8">eMMC-D6</text>
<text x="224.3" y="44">eMMC-D5</text>
<text x="92.1" y="52.6">[5]</text>
<text x="93.8" y="48.7">[5]</text>
<text x="96.1" y="52.6">eMMC-CMD</text>
<text x="97.9" y="48.7">eMMC-D7</text>
<text x="92.7" y="54.5">[5]</text>
<text x="96.7" y="54.5">eMMC-CLK</text>
<text x="92.7" y="62.2">[5]</text>
<text x="96.7" y="62.2">eMMC-RST</text>
<text x="120.1" y="67.2">eMMC-D7</text>
<text x="112.3" y="115.4">VDDI-EMMC</text>
</g>
<g font-size="1.7" fill="#000080">
<text x="124.7" y="19">R23</text>
<text x="124.7" y="21.3">10K</text>
<text x="146.7" y="28.7">U2</text>
<text x="54.1" y="90.4">C72</text>
<text x="54.1" y="92.4">1uF</text>
<text x="61.8" y="90.4">C75</text>
<text x="61.8" y="92.4">100nF</text>
<text x="73.4" y="90.4">C16</text>
<text x="73.4" y="92.4">100nF</text>
<text x="52.2" y="123.2">C71</text>
<text x="52.2" y="125.2">1uF</text>
<text x="61.8" y="123.2">C53</text>
<text x="61.8" y="125.2">100nF</text>
<text x="71.5" y="123.2">C69</text>
<text x="71.5" y="125.2">100nF</text>
<text x="112" y="121.3">C70</text>
<text x="112" y="123.2">1uF</text>
<text x="121.6" y="121.3">C68</text>
<text x="121.6" y="123.2">100nF</text>
<text x="208.5" y="150.3">KLM8G1YEMD-B031</text>
</g>
<g font-size="1.7" fill="#004080">
<text x="147.7" y="35.6">DAT0</text>
<text x="157.2" y="35.3" transform="rotate(-90 157.2 35.3)">NC1</text>
<text x="159.1" y="35.3" transform="rotate(-90 159.1 35.3)">NC2</text>
<text x="161" y="35.3" transform="rotate(-90 161 35.3)">NC3</text>
<text x="163" y="35.3" transform="rotate(-90 163 35.3)">NC4</text>
<text x="164.9" y="35.3" transform="rotate(-90 164.9 35.3)">NC5</text>
<text x="166.8" y="35.3" transform="rotate(-90 166.8 35.3)">NC6</text>
<text x="168.8" y="35.3" transform="rotate(-90 168.8 35.3)">NC7</text>
<text x="170.7" y="35.3" transform="rotate(-90 170.7 35.3)">NC8</text>
<text x="172.6" y="35.3" transform="rotate(-90 172.6 35.3)">NC9</text>
<text x="147.7" y="37.5">DAT1</text>
<text x="147.7" y="39.4">DAT2</text>
<text x="147.7" y="41.4">DAT3</text>
<text x="174.5" y="36.3" transform="rotate(-90 174.5 36.3)">NC10</text>
<text x="176.5" y="36.3" transform="rotate(-90 176.5 36.3)">NC11</text>
<text x="178.4" y="36.3" transform="rotate(-90 178.4 36.3)">NC12</text>
<text x="180.3" y="36.3" transform="rotate(-90 180.3 36.3)">NC13</text>
<text x="182.3" y="36.3" transform="rotate(-90 182.3 36.3)">NC14</text>
<text x="184.2" y="36.3" transform="rotate(-90 184.2 36.3)">NC15</text>
<text x="186.1" y="36.3" transform="rotate(-90 186.1 36.3)">NC16</text>
<text x="188.1" y="36.3" transform="rotate(-90 188.1 36.3)">NC17</text>
<text x="190" y="36.3" transform="rotate(-90 190 36.3)">NC18</text>
<text x="191.9" y="36.3" transform="rotate(-90 191.9 36.3)">NC19</text>
<text x="193.8" y="36.3" transform="rotate(-90 193.8 36.3)">NC20</text>
<text x="195.8" y="36.3" transform="rotate(-90 195.8 36.3)">NC21</text>
<text x="197.7" y="36.3" transform="rotate(-90 197.7 36.3)">NC22</text>
<text x="199.6" y="36.3" transform="rotate(-90 199.6 36.3)">NC23</text>
<text x="201.6" y="36.3" transform="rotate(-90 201.6 36.3)">NC24</text>
<text x="203.5" y="36.3" transform="rotate(-90 203.5 36.3)">NC25</text>
<text x="205.4" y="36.3" transform="rotate(-90 205.4 36.3)">NC26</text>
<text x="207.4" y="36.3" transform="rotate(-90 207.4 36.3)">NC27</text>
<text x="208.8" y="41.4">NC29</text>
<text x="209.3" y="36.3" transform="rotate(-90 209.3 36.3)">NC28</text>
<text x="147.7" y="43.3">DAT4</text>
<text x="147.7" y="45.2">DAT5</text>
<text x="147.7" y="47.2">DAT6</text>
<text x="208.8" y="43.3">NC30</text>
<text x="208.8" y="45.2">NC31</text>
<text x="208.8" y="47.2">NC32</text>
<text x="147.7" y="49.1">DAT7</text>
<text x="147.7" y="53">CMD</text>
<text x="208.8" y="49.1">NC33</text>
<text x="208.8" y="51">NC34</text>
<text x="208.8" y="53">NC35</text>
<text x="147.7" y="58.7">Data Strobe</text>
<text x="147.7" y="54.9">CLK</text>
<text x="208.8" y="54.9">NC36</text>
<text x="208.8" y="56.8">NC37</text>
<text x="208.8" y="58.7">NC38</text>
<text x="147.7" y="62.6">RSTN</text>
<text x="208.8" y="60.7">NC39</text>
<text x="208.8" y="62.6">NC40</text>
<text x="208.8" y="64.5">NC41</text>
<text x="147.7" y="68.4">RFU1</text>
<text x="147.7" y="70.3">RFU2</text>
<text x="208.8" y="66.5">NC42</text>
<text x="208.8" y="68.4">NC43</text>
<text x="208.8" y="70.3">NC44</text>
<text x="147.7" y="72.3">FRU3</text>
<text x="147.7" y="74.2">RFU4</text>
<text x="147.7" y="76.1">RFU5</text>
<text x="208.8" y="72.3">NC45</text>
<text x="208.8" y="74.2">NC46</text>
<text x="208.8" y="76.1">NC47</text>
<text x="147.7" y="78">RFU6</text>
<text x="147.7" y="80">RFU7</text>
<text x="147.7" y="81.9">RFU8</text>
<text x="147.7" y="83.8">RFU9</text>
<text x="208.8" y="78">NC48</text>
<text x="208.8" y="80">NC49</text>
<text x="208.8" y="81.9">NC50</text>
<text x="208.8" y="83.8">NC51</text>
<text x="147.7" y="85.8">RFU10</text>
<text x="147.7" y="87.7">RFU11</text>
<text x="147.7" y="89.6">RFU12</text>
<text x="208.8" y="85.8">NC52</text>
<text x="208.8" y="87.7">NC53</text>
<text x="208.8" y="89.6">NC54</text>
<text x="147.7" y="95.4">VDDF</text>
<text x="147.7" y="91.6">RFU13</text>
<text x="208.8" y="91.6">NC55</text>
<text x="208.8" y="93.5">NC56</text>
<text x="208.8" y="95.4">NC57</text>
<text x="147.7" y="97.3">VDDF</text>
<text x="147.7" y="99.3">VDDF</text>
<text x="147.7" y="101.2">VDDF</text>
<text x="208.8" y="97.3">NC58</text>
<text x="208.8" y="99.3">NC59</text>
<text x="208.8" y="101.2">NC60</text>
<text x="147.7" y="105.1">VDD</text>
<text x="147.7" y="107">VDD</text>
<text x="208.8" y="103.1">NC61</text>
<text x="208.8" y="105.1">NC62</text>
<text x="208.8" y="107">NC63</text>
<text x="147.7" y="108.9">VDD</text>
<text x="147.7" y="110.9">VDD</text>
<text x="147.7" y="112.8">VDD</text>
<text x="208.8" y="108.9">NC64</text>
<text x="208.8" y="110.9">NC65</text>
<text x="208.8" y="112.8">NC67</text>
<text x="147.7" y="116.6">VDDI</text>
<text x="208.8" y="114.7">NC68</text>
<text x="208.8" y="116.6">NC69</text>
<text x="208.8" y="118.6">NC70</text>
<text x="147.7" y="124.4">Vss</text>
<text x="208.8" y="120.5">NC71</text>
<text x="208.8" y="122.4">NC72</text>
<text x="208.8" y="124.4">NC73</text>
<text x="147.7" y="126.3">Vss</text>
<text x="147.7" y="128.2">Vss</text>
<text x="147.7" y="130.2">Vss</text>
<text x="208.8" y="126.3">NC74</text>
<text x="208.8" y="128.2">NC75</text>
<text x="208.8" y="130.2">NC76</text>
<text x="147.7" y="132.1">Vss</text>
<text x="147.7" y="134">Vss</text>
<text x="147.7" y="135.9">Vss</text>
<text x="147.7" y="137.9">Vss</text>
<text x="208.8" y="132.1">NC77</text>
<text x="208.8" y="134">NC78</text>
<text x="208.8" y="135.9">NC79</text>
<text x="208.8" y="137.9">NC80</text>
<text x="147.7" y="139.8">Vss</text>
<text x="147.7" y="141.7">Vss</text>
<text x="147.7" y="143.7">Vss</text>
<text x="208.8" y="139.8">NC81</text>
<text x="155.2" y="145.8" transform="rotate(-90 155.2 145.8)">NC108</text>
<text x="157.2" y="145.8" transform="rotate(-90 157.2 145.8)">NC107</text>
<text x="159.1" y="145.8" transform="rotate(-90 159.1 145.8)">NC106</text>
<text x="161" y="145.8" transform="rotate(-90 161 145.8)">NC105</text>
<text x="163" y="145.8" transform="rotate(-90 163 145.8)">NC104</text>
<text x="164.9" y="145.8" transform="rotate(-90 164.9 145.8)">NC103</text>
<text x="166.8" y="145.8" transform="rotate(-90 166.8 145.8)">NC102</text>
<text x="168.8" y="145.8" transform="rotate(-90 168.8 145.8)">NC101</text>
<text x="170.7" y="145.8" transform="rotate(-90 170.7 145.8)">NC100</text>
<text x="172.6" y="145.8" transform="rotate(-90 172.6 145.8)">NC99</text>
<text x="174.5" y="145.8" transform="rotate(-90 174.5 145.8)">NC98</text>
<text x="176.5" y="145.8" transform="rotate(-90 176.5 145.8)">NC97</text>
<text x="178.4" y="145.8" transform="rotate(-90 178.4 145.8)">NC96</text>
<text x="180.3" y="145.8" transform="rotate(-90 180.3 145.8)">NC95</text>
<text x="182.3" y="145.8" transform="rotate(-90 182.3 145.8)">NC94</text>
<text x="184.2" y="145.8" transform="rotate(-90 184.2 145.8)">NC93</text>
<text x="186.1" y="145.8" transform="rotate(-90 186.1 145.8)">NC92</text>
<text x="188.1" y="145.8" transform="rotate(-90 188.1 145.8)">NC91</text>
<text x="190" y="145.8" transform="rotate(-90 190 145.8)">NC90</text>
<text x="191.9" y="145.8" transform="rotate(-90 191.9 145.8)">NC89</text>
<text x="193.8" y="145.8" transform="rotate(-90 193.8 145.8)">NC88</text>
<text x="195.8" y="145.8" transform="rotate(-90 195.8 145.8)">NC87</text>
<text x="197.7" y="145.8" transform="rotate(-90 197.7 145.8)">NC86</text>
<text x="199.6" y="145.8" transform="rotate(-90 199.6 145.8)">NC85</text>
<text x="201.6" y="145.8" transform="rotate(-90 201.6 145.8)">NC84</text>
<text x="203.5" y="145.8" transform="rotate(-90 203.5 145.8)">NC83</text>
<text x="205.4" y="145.8" transform="rotate(-90 205.4 145.8)">NC82</text>
</g>
<g font-size="1.4">
<text x="30.9" y="1.4">5</text>
<text x="88.8" y="1.4">4</text>
<text x="146.7" y="1.4">3</text>
<text x="204.6" y="1.4">2</text>
<text x="262.6" y="1.4">1</text>
<text x=".5" y="26.1">D</text>
<text x="292" y="26.1">D</text>
<text x=".5" y="71.9">C</text>
<text x="292" y="71.9">C</text>
<text x=".5" y="117.8">B</text>
<text x="292" y="117.8">B</text>
<text x=".5" y="163.6">A</text>
<text x="292" y="163.6">A</text>
<text x="30.9" y="186.8">5</text>
<text x="88.8" y="186.8">4</text>
<text x="146.7" y="186.8">3</text>
<text x="204.6" y="186.8">2</text>
<text x="262.6" y="186.8">1</text>
</g>
</svg>
